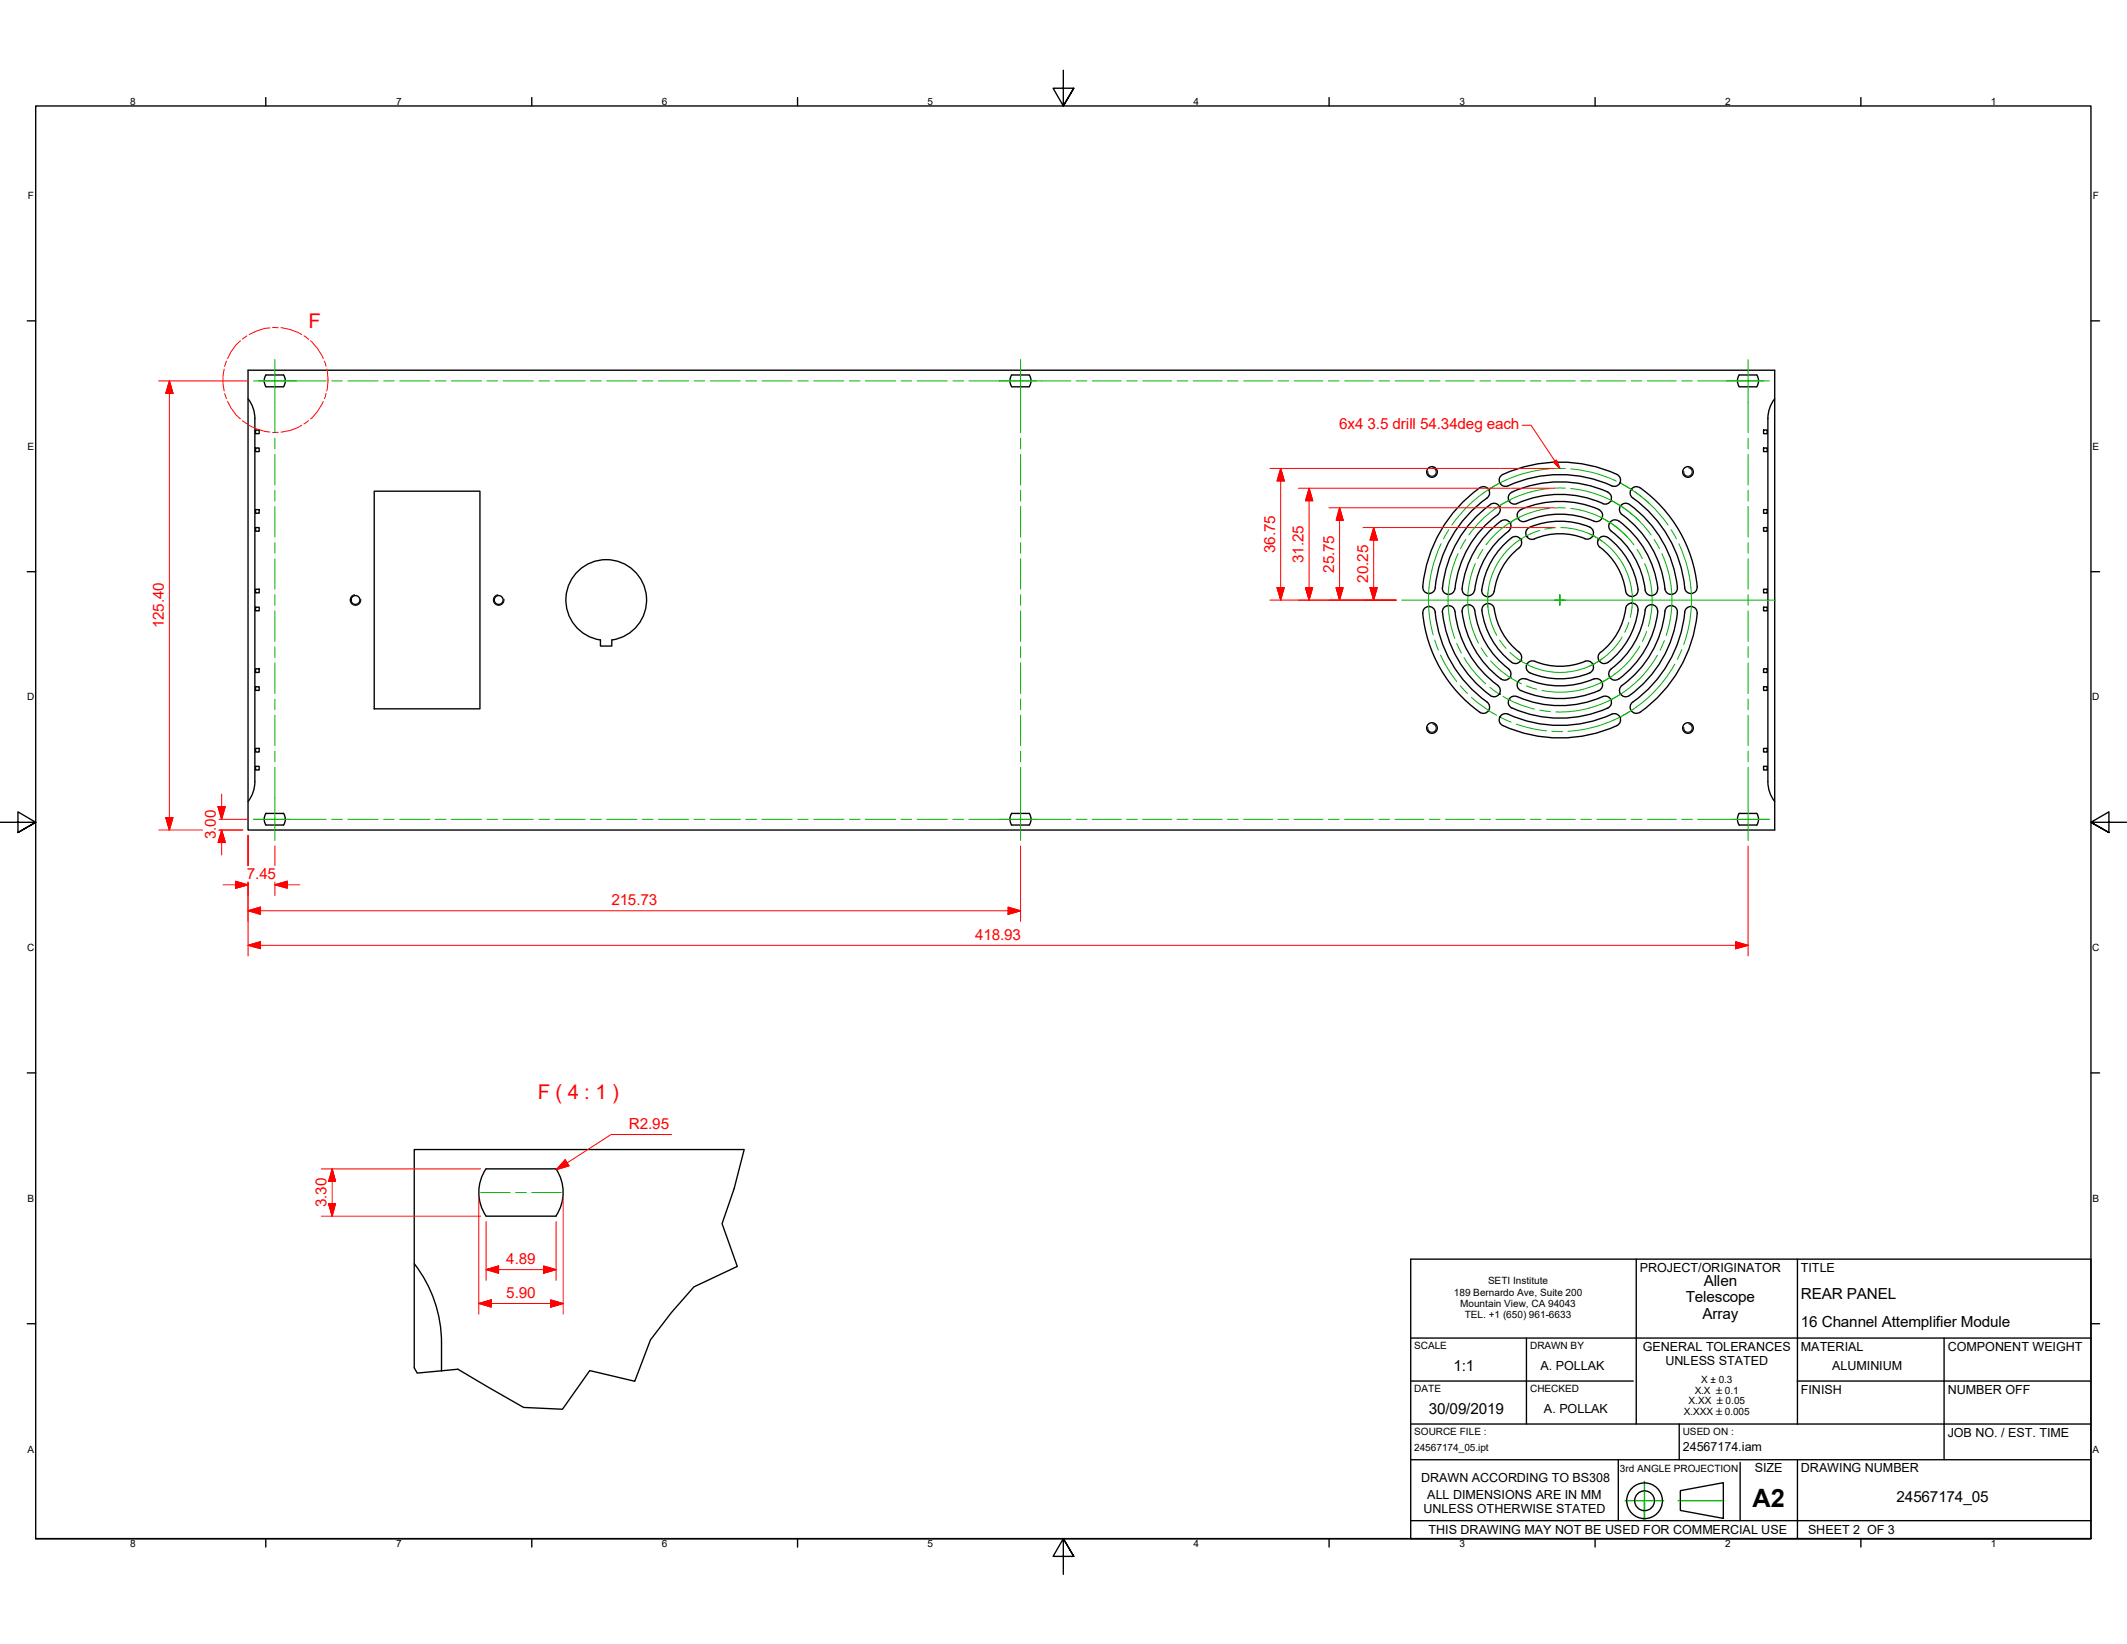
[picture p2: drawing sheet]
<svg xmlns="http://www.w3.org/2000/svg" width="279mm" height="216mm" viewBox="0 0 279 216" stroke-linecap="round" stroke-linejoin="round" font-family="sans-serif">
<g fill="none" stroke="#000" stroke-width=".18">
<path d="M34.9 12.8v1.1M69.9 12.8v1.1M104.8 12.8v1.1M139.7 9.2v4.7l-1.4-2.3h2.8l-1.4 2.3 1.4-2.3M174.6 12.8v1.1M209.5 12.8v1.1M244.4 12.8v1.1M3.6 42.1h1.1M32.6 48.6h200.5v60.4h-200.5zM32.6 52.4a4.2 4.2 0 0 1 .9 2.6M33.5 55v47.7a4.2 4.2 0 0 1-.9 2.6M33.6 56.5h.4v.5h-.4z"/>
<path d="M33.6 58.8h.4v.5h-.4zM34.9 49.2a1.39 1.39 0 0 0 0 1.6M34.9 49.2h2.3M34.9 50.8h2.3M37.2 49.2a1.39 1.39 0 0 1 0 1.6M132.9 49.2a1.39 1.39 0 0 0 0 1.6M132.9 49.2h2.3M132.9 50.8h2.3M135.2 49.2a1.39 1.39 0 0 1 0 1.6M228.5 49.2a1.39 1.39 0 0 0 0 1.6M228.5 49.2h2.3M228.5 50.8h2.3"/>
<path d="M230.8 49.2a1.39 1.39 0 0 1 0 1.6M231.7 56.5h.4v.5h-.4zM231.7 58.8h.4v.5h-.4zM232.2 55v47.7a4.2 4.2 0 0 0 .9 2.6M233.1 52.4a4.2 4.2 0 0 0-.9 2.6M274.7 42.1h1.1M3.6 75.1h1.1M33.6 66.9h.4v.5h-.4zM33.6 69.3h.4v.5h-.4zM33.6 77.4h.4v.5h-.4zM33.6 79.7h.4v.5h-.4zM49.2 64.5h13.8v28.6h-13.8z"/>
<path d="M187.1 79.9a.82 .82 0 0 1 .9-.2 .82 .82 0 0 1 .5 .7 16.8 16.8 0 0 0 7 12 .82 .82 0 0 1-.1 1.1 .82 .82 0 0 1-1 0 17.9 17.9 0 0 1-7.5-13.2zM187.7 79.6h.1M187.7 77.9h.1M189.5 77.2a.82 .82 0 0 0 .7 .9M190.2 78.1h.1M190.2 79.5h.1M190.2 79.5a.82 .82 0 0 0-.7 .9M190.2 79.5a.82 .82 0 0 1 .9 .8M191.1 77.3a.82 .82 0 0 1-.9 .8M192.1 77.3a.82 .82 0 0 0 .7 .9M192.4 65.7l2-1.6a.82 .82 0 0 1 1.1 .2 .82 .82 0 0 1-.2 1.1 16.8 16.8 0 0 0-6.9 12.1 .83 .83 0 0 1-.9 .4 .83 .83 0 0 1-.6-.9 18.1 18.1 0 0 1 5.5-11.3zM192.8 78.2h.1"/>
<path d="M192.8 79.4h.1M192.8 79.4a.82 .82 0 0 0-.7 .9M192.8 79.4a.82 .82 0 0 1 .9 .7M193.7 77.5a.82 .82 0 0 1-.9 .7M194.6 77.4a.82 .82 0 0 0 .8 1M195.4 79.3h.1M195.4 79.3a.82 .82 0 0 1 .9 .7 9.1 9.1 0 0 0 3.5 5.9 .82 .82 0 0 1-.2 1 .82 .82 0 0 1-1 .1M195.4 79.3a.82 .82 0 0 0-.7 .9 10.3 10.3 0 0 0 3.9 6.8M195.5 78.4h.1M195.6 64.3h.1M195.8 66.2a.83 .83 0 0 1 1.1 .2 .83 .83 0 0 1-.1 1.2 13.9 13.9 0 0 0-5.7 9.7M195.8 66.3a15.5 15.5 0 0 0-6.3 10.9"/>
<path d="M196.3 77.7a.82 .82 0 0 1-.9 .7M197 66.5h.1M197 63.4h.1M197.2 68.4a.82 .82 0 0 1 1.1 .2 .82 .82 0 0 1-.2 1.1M197.2 68.4a12.9 12.9 0 0 0-5.1 8.9M197.4 62.3a.82 .82 0 0 0-.4 1.1M197.4 62.3a17.9 17.9 0 0 1 15.2 .1 .82 .82 0 0 1 .2 1.1 .82 .82 0 0 1-1.1 .3 16.8 16.8 0 0 0-13.9 .1l-.6-.2-.2-.3M198.2 69.8a11.3 11.3 0 0 0-4.5 7.7M198.2 65.8h.1M198.4 68.7h.1M198.6 70.6a.82 .82 0 0 1 1.2 .2M198.6 70.6a10.3 10.3 0 0 0-3.9 6.8"/>
<path d="M199.3 66.1a13.9 13.9 0 0 1 11.3 0M199.4 68.1h.1M199.4 68.1a.82 .82 0 0 0 1 .3M199.8 70.8a.84 .84 0 0 1-.2 1.1 8.7 8.7 0 0 0-3.3 5.8M199.8 70.8h.1M199.8 66.9a.82 .82 0 0 0-.4 1.2M199.8 66.9a12.9 12.9 0 0 1 10.2 0M200.5 70.4h.1M208.8 69.2a.82 .82 0 0 1 .4 1.2M208.8 69.2a10.1 10.1 0 0 0-8.1 .2 .82 .82 0 0 0-.2 1 .82 .82 0 0 0 1.1 .4 9 9 0 0 1 6.9 0l.5-.2 .2-.2M209.2 70.4h.1M209.9 70.9h.1"/>
<path d="M209.9 70.9a.82 .82 0 0 0 .3 1M209.9 70.9a.86 .86 0 0 1 1.3-.3 10.1 10.1 0 0 1 4 7 .82 .82 0 0 1-.8 .7M210 66.9a.82 .82 0 0 1 .4 1.2M210.2 71.9a8.7 8.7 0 0 1 3.3 5.7M210.4 68.1a.82 .82 0 0 1-1 .3 11.3 11.3 0 0 0-8.9 0M210.4 68.1h.1M211.2 64.6a.82 .82 0 0 1 .4 1.1 .82 .82 0 0 1-1.1 .4M211.2 64.6a15.3 15.3 0 0 0-12.8 .2 .82 .82 0 0 0-.2 1 .82 .82 0 0 0 1.1 .3M211.4 68.7h.1M211.6 65.8h.1M212.6 68.4a.82 .82 0 0 0-1.1 .2 .82 .82 0 0 0 .2 1.2 11.3 11.3 0 0 1 4.4 7.7M212.7 68.4a12.9 12.9 0 0 1 5.1 8.9"/>
<path d="M212.8 63.4h.1M212.8 66.5h.1M213.5 77.6a.82 .82 0 0 0 .9 .7M214 66.2a.82 .82 0 0 0-1.1 .2 .82 .82 0 0 0 .2 1.2 14.2 14.2 0 0 1 5.7 10l.4 .4 .4 .1M214 66.3a15.5 15.5 0 0 1 6.3 10.9M214.2 64.3h.1M214.3 64.3a.82 .82 0 0 0 .2 1.1M214.3 79.2h.1M214.3 79.2a.82 .82 0 0 0-.8 .7M214.3 79.2a.84 .84 0 0 1 .9 .9 10.1 10.1 0 0 1-4.2 7 .82 .82 0 0 1-1-.4 .82 .82 0 0 1 .2-1 8.6 8.6 0 0 0 3.4-5.8M214.4 78.3h.1M215.4 64.1a.82 .82 0 0 0-1.1 .2"/>
<path d="M215.5 64.1a17.9 17.9 0 0 1 7.4 13.2 .82 .82 0 0 1-.8 .6 .82 .82 0 0 1-.8-.7 16.4 16.4 0 0 0-6.8-11.8M216.1 77.5a.82 .82 0 0 0 .9 .7M217 79.4a.82 .82 0 0 0-.9 .7 11.6 11.6 0 0 1-4.7 8l-.1 .6 .2 .2M217 79.4a.82 .82 0 0 1 .7 .9M217 78.2h.1M217 79.4h.1M217.7 77.3a.82 .82 0 0 1-.7 .9M219.6 79.5a.82 .82 0 0 0-.9 .8 14.2 14.2 0 0 1-5.9 9.9 .82 .82 0 0 0 .2 1.1 .82 .82 0 0 0 1 0M219.6 79.5a.82 .82 0 0 1 .7 .9M219.6 79.5h.1M219.6 78.1h.1M220.3 77.2a.82 .82 0 0 1-.7 .9"/>
<path d="M222.1 79.6h.1M222.1 77.9h.1M231.7 66.9h.4v.5h-.4zM231.7 69.3h.4v.5h-.4zM231.7 77.4h.4v.5h-.4zM231.7 79.7h.4v.5h-.4zM274.7 75.1h1.1M33.6 87.8h.4v.5h-.4zM33.6 90.2h.4v.5h-.4zM33.6 98.3h.4v.5h-.4zM80.4 84v.8h-1.5v-.8a5.3 5.3 0 0 1-3.7-8.1 5.3 5.3 0 0 1 8.9 0 5.3 5.3 0 0 1-3.7 8.1M189.5 80.4a15.5 15.5 0 0 0 6.3 10.9"/>
<path d="M191.1 80.3a14.3 14.3 0 0 0 5.9 9.9 .82 .82 0 0 1-.2 1.1 .82 .82 0 0 1-1 0M192.1 80.3a12.7 12.7 0 0 0 5.3 9 .82 .82 0 0 0 .9-.4M193.7 80.1a11.3 11.3 0 0 0 4.5 7.7M195.6 93.3h.1M197 91.1h.1M197 94.2h.1M197 94.2a.82 .82 0 0 0 .4 1.1M197 94.2a.83 .83 0 0 1 1.1-.4 16.8 16.8 0 0 0 13.9-.1 .82 .82 0 0 1 .9 .6 .82 .82 0 0 1-.5 1M197.4 95.3a18.1 18.1 0 0 0 15 0M198.2 87.8a.82 .82 0 0 1 .1 1.1M198.2 91.9h.1M198.2 91.9a.82 .82 0 0 0 .4 1.1"/>
<path d="M198.4 89h.1M198.6 93a15.5 15.5 0 0 0 12.6 0M199.3 91.5a.82 .82 0 0 0-1.1 .4M199.3 91.5a13.9 13.9 0 0 0 11.2 0M199.4 89.6h.1M199.4 89.6a.82 .82 0 0 0 .4 1.1 13 13 0 0 0 10.2 0M199.8 86.8h.1M200.4 89.2a.82 .82 0 0 0-1 .4M200.5 89.2a11.3 11.3 0 0 0 8.9 0M200.6 87.2h.1M200.6 87.2a.82 .82 0 0 0 .4 1.2M201 88.4a10.3 10.3 0 0 0 7.8 0"/>
<path d="M201.6 86.8a.82 .82 0 0 0-1 .4M201.6 86.9a9 9 0 0 0 6.9-.1l.5 .2 .2 .2M209.2 87.2a.82 .82 0 0 1-.4 1.2M209.2 87.2h.1M209.4 89.2a.82 .82 0 0 1 1 .4M210 86.8h.1M210.4 89.6a.82 .82 0 0 1-.4 1.1M210.4 89.6h.1M210.5 91.5a.82 .82 0 0 1 1.1 .4M211.4 89h.1M211.5 88.9a.82 .82 0 0 0 1.1 .3M211.6 91.9a.82 .82 0 0 1-.4 1.1"/>
<path d="M211.6 91.9h.1M212.8 94.2h.1M212.8 91.1h.1M214.2 93.3h.1M214.3 93.3a.82 .82 0 0 0 1.1 .2M214.5 92.2a.82 .82 0 0 0-.2 1.1M214.5 92.2a16.8 16.8 0 0 0 6.9-12.1 .82 .82 0 0 1 1-.4 .82 .82 0 0 1 .5 .8 18.1 18.1 0 0 1-7.5 13M217.8 80.3a12.9 12.9 0 0 1-5.1 8.9M220.3 80.4a15.5 15.5 0 0 1-6.3 10.9M231.7 87.8h.4v.5h-.4zM231.7 90.2h.4v.5h-.4zM231.7 98.3h.4v.5h-.4z"/>
<path d="M0 108h4.7l-2.3-1.4v2.7l2.3-1.3-2.3 1.3M33.6 100.6h.4v.5h-.4zM34.9 106.8a1.39 1.39 0 0 0 0 1.6M34.9 106.8h2.3M34.9 108.3h2.3M37.2 106.8a1.39 1.39 0 0 1 0 1.6M132.9 106.8a1.39 1.39 0 0 0 0 1.6M132.9 106.8h2.3M132.9 108.3h2.3M135.2 106.8a1.39 1.39 0 0 1 0 1.6M228.5 106.8a1.39 1.39 0 0 0 0 1.6M228.5 106.8h2.3"/>
<path d="M228.5 108.3h2.3M230.8 106.8a1.39 1.39 0 0 1 0 1.6M231.7 100.6h.4v.5h-.4zM279.4 108h-4.7l2.3-1.4v2.7l-2.3-1.3 2.3 1.3M3.6 140.9h1.1M54.4 151h43.3l-1.3 5.1-1.6 4.6 2.1 5.6-5.8 2.7-2.9 3.4-2.8 3.6-2 5.4-5.9-1.4-3.6 5.1-5.1-.3-8.7-5-5.3 .5-.4-.7zM63.9 153.5h9.1a5.5 5.5 0 0 1 0 6.2h-9.2a5.5 5.5 0 0 1 .1-6.2zM274.7 140.9h1.1M3.6 173.8h1.1M54.4 166a16.9 16.9 0 0 1 3.6 10.4M58 176.3v3.7M185.3 165.4h89.4v36.7h-89.4z"/>
<path d="M185.3 175.7h89.4M200.5 175.7v11.3M214.9 165.4v21.6M236.1 165.4v21.6M255.4 175.7v11.3h19.3M274.7 173.8h1.1M185.3 181.4h29.2M185.3 187h50.8M185.3 199.7h89.4M185.3 191.7h89.4M212.6 191.7v8M216 197.1v2.5"/>
<path d="M220.6 187v4.7M220.7 195.8l5.7-1.1v4.7l-5.7-1zM228.6 192.1v7.6M236.1 181.4h38.6M236.1 187h19.3v4.7M236.1 191.7v10.4M4.7 202.1v-188.2h270v188.2h-270h270M34.9 202.1v1.1M69.9 202.1v1.1M104.8 202.1v1.1M141.1 204.4l-1.4-2.3 1.4 2.3h-2.8l1.4-2.3v4.7M174.6 202.1v1.1"/>
<path d="M209.5 202.1v1.1M244.4 202.1v1.1"/>
<circle cx="46.7" cy="78.8" r=".58"/>
<circle cx="65.5" cy="78.8" r=".58"/>
<circle cx="188.1" cy="62" r=".7"/>
<circle cx="221.7" cy="62" r=".7"/>
<circle cx="188.1" cy="95.6" r=".7"/>
<circle cx="221.7" cy="95.6" r=".7"/>
<circle cx="216" cy="197.1" r="2.34"/>
<circle cx="216" cy="197.1" r="1.3"/>
</g>
<path d="M46.6 78.1a.7 .7 0 0 0-.6 .8 .7 .7 0 0 0 .8 .6 .7 .7 0 0 0 .6-.8M65.4 78.1a.7 .7 0 0 0-.6 .8 .7 .7 0 0 0 .8 .6 .7 .7 0 0 0 .6-.8M188.2 61.4a.55 .55 0 0 1 .4 .7 .55 .55 0 0 1-.6 .4 .55 .55 0 0 1-.4-.6M221.8 61.4a.55 .55 0 0 1 .5 .7 .55 .55 0 0 1-.7 .4 .55 .55 0 0 1-.4-.6M188.2 95.1a.55 .55 0 0 1 .4 .6 .55 .55 0 0 1-.6 .5 .55 .55 0 0 1-.4-.7M221.8 95.1a.55 .55 0 0 1 .5 .6 .55 .55 0 0 1-.7 .5 .55 .55 0 0 1-.4-.7" fill="none" stroke="#000" stroke-width=".13"/>
<g fill="none" stroke="#f00" stroke-width=".13">
<path d="M20.8 50h11.8M22.2 50l.5 1.7h-.9zM22.2 50v59M29.4 48.5l-.1 .8v1.1l.1 .9M29.5 51.7l.2 .7M29.7 47.4l-.2 .7M29.9 52.7l.4 .9 .7 .9 .6 .5M31.6 44.8l-.6 .5-.7 .9-.4 .9M31.8 55.2l.6 .5M32.4 44.1l-.6 .4M32.7 55.9l1 .5 1.7 .3M35.4 43.1h-.6l-1.1 .4-1 .4"/>
<path d="M35.8 43h.8M35.8 56.8h.8M36.9 43a6.9 6.9 0 0 1 2.7 .9M39.6 55.8a5.8 5.8 0 0 1-2.7 .9M39.9 44.1l.6 .5M40.5 55.2l-.6 .5M40.8 44.8a6.8 6.8 0 0 1 1.7 2.3M42.5 52.7a6.3 6.3 0 0 1-1.7 2.3M42.6 47.4l.2 .7M42.8 51.7l-.2 .7M42.9 48.5a5.8 5.8 0 0 1 0 2.8M199.9 55.8h1.2l3.8 5.7"/>
<path d="M166.8 78.8h16.6M166.8 61.5h30.2M167.7 77.2h1l-.5 1.6zM168.2 61.5l.5 1.7h-1zM168.2 61.5v17.3M170.6 64.1h23.7M171.5 77.2h.9l-.4 1.6zM172 64.1l.4 1.7h-.9zM172 64.1v14.7M174.6 66.7h21.4M175.5 77.2h.9l-.4 1.6zM176 66.7l.4 1.6h-.9z"/>
<path d="M176 66.7v12.1M179 69.3h18.7M180 77.2h.9l-.5 1.6zM180.4 69.3l.5 1.6h-.9zM180.4 69.3v9.5M194.4 64.1h3.8M196.2 66.7h3.3M197.1 61.5h7.1M197.9 69.3h2.8M198.3 64.1h.1M198.4 64.1h5.8M199.6 66.7h.1"/>
<path d="M199.7 66.7h4.5M200.9 69.3h3.3M204.1 60.7l.4-.3 .4 1.1zM20.8 109h5.8M21.8 107.4h.9l-.5 1.6zM28.6 105.9h1l-.5 1.7zM28.8 109h3.1M28.8 107.6h3.8M29.1 109l.5 1.6h-1zM29.1 104.3v3.3M29.1 109v3.3M29.3 116.2h3.3"/>
<path d="M30.9 115.7l1.7 .5-1.7 .5zM32.6 119.6l1.6-.5v1zM32.6 109.7v4M32.6 115.8v9.8M32.6 119.6h101.5M36.1 116.2l1.6-.5v1zM36.1 116.2h3.3M36.1 111.1v2.6M36.1 115.8v1.8M132.4 119.1l1.7 .5-1.7 .5zM134.1 111.1v9.9M229.6 111.1v14.5"/>
<path d="M32.6 124.1l1.6-.4v.9zM32.6 124.1h197M228 123.7l1.6 .4-1.6 .5zM42.2 159.7h20.9M42.2 153.5h20.9M43.2 158.1h.9l-.5 1.6zM43.6 153.5l.5 1.6h-.9zM43.6 153.5v6.2M62.9 157.3v15.3M74 157.3v15.3M74.2 152.3l.6 .8-1.7 .5zM88.2 149h-7.9l-7.2 4.6"/>
<path d="M62.9 171.2l1.6-.5v1zM62.9 171.2h11.1M63.9 166.7l1.6-.4v.9zM63.9 166.7h9.1M63.9 160.4v7.7M71.4 166.3l1.6 .4-1.6 .5zM72.3 170.7l1.7 .5-1.7 .5zM73 160.4v7.7"/>
</g>
<path d="M213.4 197.1h5.1M216 194.5v5.1M220.4 197.1h6.1" fill="none" stroke="#0f0" stroke-width=".18"/>
<g fill="none" stroke="#00b000" stroke-width=".13">
<path d="M33.3 50h9.6M34 50h4.9M36.1 47.2v9.6M36.1 57.5v1.5M36.1 59.7v4M43.6 50h1.4M45.7 50h4M50.4 50h1.4M52.5 50h4M57.2 50h1.4M59.3 50h4M64 50h1.4"/>
<path d="M66.1 50h4M70.8 50h1.4M72.9 50h4M77.6 50h1.4M79.7 50h4M84.4 50h1.4M86.5 50h4M91.2 50h1.4M93.3 50h4M98 50h1.4M100.1 50h3.9M104.8 50h1.4"/>
<path d="M106.9 50h4M111.6 50h1.4M113.7 50h4M118.4 50h1.4M120.5 50h3.9M125.2 50h1.4M127.3 50h13.4M131.3 50h4.9M134.1 47.2v9.6M134.1 57.5v1.5M134.1 59.7v4M141.3 50h1.5"/>
<path d="M143.5 50h3.8M148 50h1.4M150.1 50h3.8M154.6 50h1.4M156.7 50h3.9M161.2 50h1.4M163.4 50h3.8M167.9 50h1.4M170 50h3.8M174.5 50h1.4M176.6 50h3.8M181.1 50h1.4"/>
<path d="M183.2 50h3.8M187.8 50h1.4M189.9 50h3.8M194.4 50h1.4M196.5 50h3.8M201 50h1.4M203.1 50h3.8M207.6 50h1.5M209.8 50h3.8M214.3 50h1.4M216.4 50h3.8M220.9 50h1.4"/>
<path d="M223 50h9.4M226.8 50h4.9M229.6 47.2v9.6M229.6 57.5v1.5M229.6 59.7v4M36.1 64.4v1.4M36.1 66.5v4M36.1 71.3v1.4M36.1 73.4v4M36.1 78.1v1.4M134.1 64.4v1.4M134.1 66.5v4"/>
<path d="M134.1 71.3v1.4M134.1 73.4v4M134.1 78.1v1.4M184.1 78.8h20.8h-.7M189.3 71.4a17.3 17.3 0 0 0-1 12M190.3 77.2a14.7 14.7 0 0 0 .8 6.6M190.3 69.6l-.7 1.2M191.5 72.7a14.7 14.7 0 0 0-1.2 4.5M192.5 70.8l-.7 1.3M193.8 74a12.1 12.1 0 0 0 .4 10.5M194.8 72.1l-.7 1.3M195.5 77.9a9.5 9.5 0 0 0 1.1 5.6"/>
<path d="M196.8 63.6a17.3 17.3 0 0 0-6.1 5.4M198.2 65.7a14.7 14.7 0 0 0-5.3 4.6M199.6 67.9a12.1 12.1 0 0 0-4.4 3.7M202.3 69.7a9.5 9.5 0 0 0-6.8 10.1M203.5 61.6a17.3 17.3 0 0 0-7.7 2.5M203.5 64.2a14.7 14.7 0 0 0-6.5 2.2M203.5 66.8h-.3a12.1 12.1 0 0 0-5 1.9M204.2 64.1h1.4M204.2 66.7h1.4M204.2 61.5h1.4M204.3 69.3l-1.4 .2M204.9 78.1v.7v-.7"/>
<path d="M204.9 79.5v-.7v.7M205 69.3a9.5 9.5 0 0 1 5.5 1.8M205.6 78.8h-.7h28.3M206.3 66.8h.3a12.1 12.1 0 0 1 5.6 2.3M206.3 64.2a14.7 14.7 0 0 1 7.3 2.7M206.3 61.6a17.3 17.3 0 0 1 6 1.6M208.8 70.1l1.9 1.1M210.3 67.9l1.9 1.2M210.7 71.2a9.5 9.5 0 0 1 3.5 9.9M211.7 65.7l1.9 1.2M212.2 69.1a12.1 12.1 0 0 1 2.4 2.5M212.9 63.5l1.3 .7"/>
<path d="M213.1 63.6l1.9 1.1M213.6 66.9a14.7 14.7 0 0 1 3.3 3.4M214.8 64.6l.2 .1M215 64.7a17.3 17.3 0 0 1 4.1 4.3M215 64.7l1.7 1.5M215 72.1l.7 1.3M216 74a12.1 12.1 0 0 1 .5 8.3M217.3 70.8l.7 1.3M218.3 72.7a14.7 14.7 0 0 1 .6 10.8M219.5 69.6l.7 1.2M220.5 71.4l.7 1.7 .6 1.8M221.8 74.9a17.3 17.3 0 0 1-.6 9.7"/>
<path d="M229.6 64.4v1.4M229.6 66.5v4M229.6 71.3v1.4M229.6 73.4v4M229.6 78.1v1.4M36.1 80.2v4M36.1 84.9v1.5M36.1 87.1v4M36.1 91.8v1.4M36.1 93.9v4M36.1 98.6v1.4M134.1 80.2v4"/>
<path d="M134.1 84.9v1.5M134.1 87.1v4M134.1 91.8v1.4M134.1 93.9v4M134.1 98.6v1.4M188.5 84.1l.4 1.3M189.2 86l1.1 2.1 1.1 1.4M191.4 84.5l.6 1.3M191.8 90.1l1 1M192.3 86.4l1.5 2 1.4 1.4M193.3 91.6l1.8 1.4 1.5 .9M194.6 85.1l.8 1.1"/>
<path d="M195.7 90.3l1.1 .8M195.8 86.8l1 1 1.2 .9 1.9 1.1M197 84.1l.8 1.1M197.2 94.3l1.3 .5M197.4 91.5l2.3 1.1 1.9 .5M198.3 85.7a9.5 9.5 0 0 0 12.2 .8M199.2 95.1l2.2 .6 1.7 .3M200.5 90.1l1.3 .4M202.3 93.3l1.4 .2M203.9 96l1.4 .1M211.7 88.9a12.1 12.1 0 0 1-9.2 1.8M212.9 91.2a14.7 14.7 0 0 1-8.5 2.3"/>
<path d="M213.1 83.7a9.5 9.5 0 0 1-4.3 3.8M214 81.7l-.6 1.3M214 93.5a17.3 17.3 0 0 1-8 2.5M215 92.9l-1.9 1.1M215.4 84.8a12.1 12.1 0 0 1-5.1 4.9M216.3 82.9l-.6 1.3M216.7 91.4l-1.7 1.5M217.7 86a14.7 14.7 0 0 1-6 5.9M218.6 84.1l-.5 1.3M220 87.2l-1.3 1.9-.9 1.2-1.1 1.1M220.9 85.3l-.6 1.3M229.6 80.2v4"/>
<path d="M229.6 84.9v1.5M229.6 87.1v4M229.6 91.8v1.4M229.6 93.9v4M229.6 98.6v1.4M36.1 100.8v9.6M38.2 107.6h-4.9h9.6M43.6 107.6h1.4M45.7 107.6h4M50.4 107.6h1.4M52.5 107.6h4M57.2 107.6h1.4"/>
<path d="M59.3 107.6h4M64 107.6h1.4M66.1 107.6h4M70.8 107.6h1.4M72.9 107.6h4M77.6 107.6h1.4M79.7 107.6h4M84.4 107.6h1.4M86.5 107.6h4M91.2 107.6h1.4M93.3 107.6h4M98 107.6h1.4"/>
<path d="M100.1 107.6h3.9M104.8 107.6h1.4M106.9 107.6h4M111.6 107.6h1.4M113.7 107.6h4M118.4 107.6h1.4M120.5 107.6h3.9M125.2 107.6h1.4M127.3 107.6h13.4M131.3 107.6h4.9M134.1 100.8v9.6M141.3 107.6h1.5"/>
<path d="M143.5 107.6h3.8M148 107.6h1.4M150.1 107.6h3.8M154.6 107.6h1.4M156.7 107.6h3.9M161.2 107.6h1.4M163.4 107.6h3.8M167.9 107.6h1.4M170 107.6h3.8M174.5 107.6h1.4M176.6 107.6h3.8M181.1 107.6h1.4"/>
<path d="M183.2 107.6h3.8M187.8 107.6h1.4M189.9 107.6h3.8M194.4 107.6h1.4M196.5 107.6h3.8M201 107.6h1.4M203.1 107.6h3.8M207.6 107.6h1.5M209.8 107.6h3.8M214.3 107.6h1.4M216.4 107.6h3.8M220.9 107.6h1.4"/>
<path d="M223 107.6h9.4h-4.9M229.6 100.8v9.6M63.1 156.6h3.9M67.7 156.6h1.4M69.9 156.6h3.8"/>
</g>
<g fill="#f00" stroke="#f00" stroke-width=".13">
<path d="M180 77.2l.4 1.6z"/>
<path d="M180 77.2h.9l-.5 1.6z"/>
<path d="M180.4 69.3l.5 1.6z"/>
<path d="M180.4 69.3l.5 1.6h-.9z"/>
<path d="M175.5 77.2l.5 1.6z"/>
<path d="M175.5 77.2h.9l-.4 1.6z"/>
<path d="M176 66.7l.4 1.6z"/>
<path d="M176 66.7l.4 1.6h-.9z"/>
<path d="M171.5 77.2l.5 1.6z"/>
<path d="M171.5 77.2h.9l-.4 1.6z"/>
<path d="M172 64.1l.4 1.7z"/>
<path d="M172 64.1l.4 1.7h-.9z"/>
<path d="M167.7 77.2l.5 1.6z"/>
<path d="M167.7 77.2h1l-.5 1.6z"/>
<path d="M168.2 61.5l.5 1.7z"/>
<path d="M168.2 61.5l.5 1.7h-1z"/>
<path d="M204.1 60.7l.8 .8z"/>
<path d="M204.1 60.7l.4-.3 .4 1.1z"/>
<path d="M43.6 153.5l.5 1.6z"/>
<path d="M43.6 153.5l.5 1.6h-.9z"/>
<path d="M43.2 158.1l.4 1.6z"/>
<path d="M43.2 158.1h.9l-.5 1.6z"/>
<path d="M63.9 166.7l1.6-.4z"/>
<path d="M63.9 166.7l1.6-.4v.9z"/>
<path d="M71.4 167.2l1.6-.5z"/>
<path d="M71.4 166.3l1.6 .4-1.6 .5z"/>
<path d="M62.9 171.2l1.6-.5z"/>
<path d="M62.9 171.2l1.6-.5v1z"/>
<path d="M72.3 171.7l1.7-.5z"/>
<path d="M72.3 170.7l1.7 .5-1.7 .5z"/>
<path d="M74.2 152.3l-1.1 1.3z"/>
<path d="M74.2 152.3l.6 .8-1.7 .5z"/>
<path d="M30.9 116.7l1.7-.5z"/>
<path d="M30.9 115.7l1.7 .5-1.7 .5z"/>
<path d="M36.1 116.2l1.6-.5z"/>
<path d="M36.1 116.2l1.6-.5v1z"/>
<path d="M32.6 119.6l1.6-.5z"/>
<path d="M32.6 119.6l1.6-.5v1z"/>
<path d="M132.4 120.1l1.7-.5z"/>
<path d="M132.4 119.1l1.7 .5-1.7 .5z"/>
<path d="M32.6 124.1l1.6-.4z"/>
<path d="M32.6 124.1l1.6-.4v.9z"/>
<path d="M228 124.6l1.6-.5z"/>
<path d="M228 123.7l1.6 .4-1.6 .5z"/>
<path d="M29.1 109l.5 1.6z"/>
<path d="M29.1 109l.5 1.6h-1z"/>
<path d="M28.6 105.9l.5 1.7z"/>
<path d="M28.6 105.9h1l-.5 1.7z"/>
<path d="M21.8 107.4l.4 1.6z"/>
<path d="M21.8 107.4h.9l-.5 1.6z"/>
<path d="M22.2 50l.5 1.7z"/>
<path d="M22.2 50l.5 1.7h-.9z"/>
</g>
<text font-size="3.3" fill="#020000" x="230.2" y="197.9">A2</text>
<g font-size="2.7" fill="#f00">
<text x="40.5" y="43.1">F</text>
<text x="70.6" y="144.3">F ( 4 : 1 )</text>
</g>
<g font-size="2" fill="#f00">
<text x="175.9" y="56.4">6x4</text>
<text x="179.6" y="56.4">3.5 drill 54.34deg each</text>
<text x="167.5" y="72.6" transform="rotate(-90 167.5 72.6)">36.75</text>
<text x="171.2" y="73.9" transform="rotate(-90 171.2 73.9)">31.25</text>
<text x="175.2" y="75.2" transform="rotate(-90 175.2 75.2)">25.75</text>
<text x="179.7" y="76.5" transform="rotate(-90 179.7 76.5)">20.25</text>
<text x="21.5" y="82.5" transform="rotate(-90 21.5 82.5)">125.40</text>
<text x="28.4" y="110.2" transform="rotate(-90 28.4 110.2)">3.00</text>
<text x="32.4" y="115.5">7.45</text>
<text x="80.3" y="118.9">215.73</text>
<text x="128.1" y="123.4">418.93</text>
<text x="82.6" y="148.2">R2.95</text>
<text x="42.9" y="158.5" transform="rotate(-90 42.9 158.5)">3.30</text>
<text x="66.5" y="166">4.89</text>
<text x="66.5" y="170.5">5.90</text>
</g>
<g font-size="2">
<text x="221.4" y="171">Telescope</text>
<text x="223.6" y="173.2">Array</text>
<text x="223.8" y="168.8">Allen</text>
<text x="236.6" y="170.6">REAR PANEL</text>
<text x="236.6" y="174.2">16 Channel Attemplifier Module</text>
<text x="187.7" y="185.7">30/09/2019</text>
<text x="190.9" y="180.1">1:1</text>
<text x="249.1" y="197.3">24567174_05</text>
</g>
<g font-size="1.6">
<text x="215.4" y="167">PROJECT/ORIGINATOR</text>
<text x="236.6" y="167">TITLE</text>
<text x="202.4" y="179.9">A. POLLAK</text>
<text x="215.8" y="177.4">GENERAL TOLERANCES</text>
<text x="218.8" y="179.2">UNLESS STATED</text>
<text x="236.6" y="177.4">MATERIAL</text>
<text x="240.7" y="179.9">ALUMINIUM</text>
<text x="255.9" y="177.4">COMPONENT WEIGHT</text>
<text x="202.8" y="185.6">A. POLLAK</text>
<text x="236.6" y="183">FINISH</text>
<text x="186.7" y="194.6">DRAWN ACCORDING TO BS308</text>
<text x="187.5" y="196.9">ALL DIMENSIONS ARE IN MM</text>
<text x="230.5" y="193.4">SIZE</text>
<text x="236.6" y="193.4">DRAWING NUMBER</text>
<text x="187" y="198.7">UNLESS OTHERWISE STATED</text>
<text x="187.6" y="201.5">THIS DRAWING MAY NOT BE USED FOR COMMERCIAL USE</text>
</g>
<g font-size="1.6" fill="#020000">
<text x="255.9" y="183">NUMBER OFF</text>
<text x="221.1" y="190.5">24567174.iam</text>
<text x="255.9" y="188.7">JOB NO. / EST. TIME</text>
<text x="237.5" y="201.5">SHEET 2 OF 3</text>
</g>
<g font-size="1.3">
<text x="17.1" y="13.7">8</text>
<text x="52" y="13.7">7</text>
<text x="86.9" y="13.7">6</text>
<text x="121.8" y="13.7">5</text>
<text x="156.8" y="13.7">4</text>
<text x="191.7" y="13.7">3</text>
<text x="226.6" y="13.7">2</text>
<text x="261.5" y="13.7">1</text>
<text x="3.6" y="26.2">F</text>
<text x="274.9" y="26.2">F</text>
<text x="3.6" y="59.1">E</text>
<text x="274.9" y="59.1">E</text>
<text x="3.6" y="92">D</text>
<text x="274.8" y="92">D</text>
<text x="3.6" y="124.9">C</text>
<text x="274.8" y="124.9">C</text>
<text x="3.6" y="157.8">B</text>
<text x="274.9" y="157.8">B</text>
<text x="191" y="170.1">189 Bernardo Ave, Suite 200</text>
<text x="191.8" y="171.6">Mountain View, CA 94043</text>
<text x="192.4" y="173.1">TEL. +1 (650) 961-6633</text>
<text x="195.5" y="168.6">SETI Institute</text>
<text x="185.8" y="177.1">SCALE</text>
<text x="201" y="177.1">DRAWN BY</text>
<text x="185.8" y="182.8">DATE</text>
<text x="201" y="182.8">CHECKED</text>
<text x="221.2" y="185.8">X.XXX ±0.005</text>
<text x="221.8" y="184.4">X.XX ±0.05</text>
<text x="222.6" y="183">X.X ±0.1</text>
<text x="223.4" y="181.6">X ± 0.3</text>
<text x="3.6" y="190.8">A</text>
<text x="274.9" y="190.8">A</text>
<text x="17.1" y="203.2">8</text>
<text x="52" y="203.2">7</text>
<text x="86.9" y="203.2">6</text>
<text x="121.8" y="203.2">5</text>
<text x="156.8" y="203.2">4</text>
<text x="191.7" y="203.2">3</text>
<text x="226.6" y="203.2">2</text>
<text x="261.5" y="203.2">1</text>
</g>
<g font-size="1.3" fill="#020000">
<text x="185.8" y="190.5">24567174_05.ipt</text>
<text x="185.8" y="188.4">SOURCE FILE :</text>
<text x="221.1" y="188.4">USED ON :</text>
<text x="212.8" y="193.3">3rd ANGLE PROJECTION</text>
</g>
</svg>
